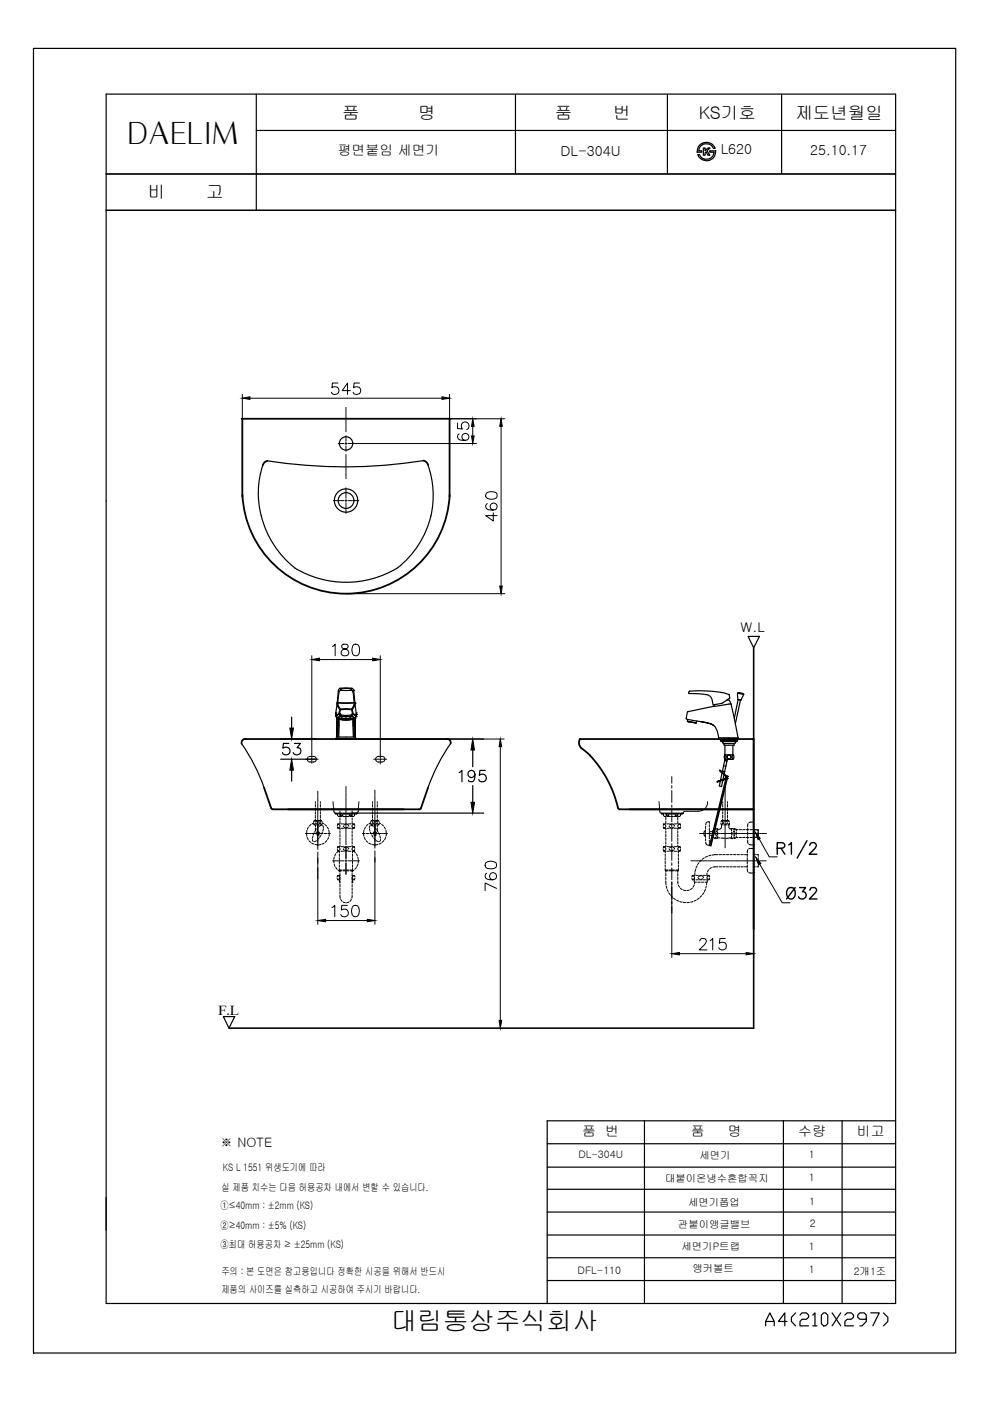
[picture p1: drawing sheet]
<svg xmlns="http://www.w3.org/2000/svg" width="210mm" height="297mm" viewBox="0 0 210 297" stroke-linecap="round" stroke-linejoin="round" font-family="sans-serif">
<!-- layer: YA -->
<g fill="none" stroke="#000" stroke-width=".25">
<path d="M7.1 10.3h195.5v276.6h-195.5zM22.5 20h167.4v256.4h-167.4zM54.3 20v24.6M109.3 20v16.9M141.5 20v16.9M165.7 20v16.9M22.5 36.9h167.4M54.3 27.7h135.6M147.9 32.8h.4a1.64 1.64 0 0 0 1.7 .9 1.64 1.64 0 0 0 1.4-1.4h-.9v-.3h1.2a1.94 1.94 0 0 1-1.5 2 1.94 1.94 0 0 1-2.3-1.2zM148.2 30.9a2 2 0 0 1 3.4 .6h-.3a1.63 1.63 0 0 0-1.8-1 1.63 1.63 0 0 0-1.3 1.5h.6v.3h-1l.1-.7zM149.1 31.4h.4v.5l.6-.5h.5l-.7 .6 .6 .9h-.4l-.4-.7-.2 .2v.5h-.4zM22.5 44.6h167.4"/>
<path d="M136.6 237.6v38.8M189.9 237.6h-73.9v38.8M116 271.5h73.9M116 266.7h73.9"/>
</g>
<!-- layer: Dim -->
<g fill="none" stroke="#000" stroke-width=".25">
<path d="M51.2 157.7a39 39 0 0 1 4.8 9.3M59.5 156.7h7.6M61.2 157.6h-1.1l-.1 1a.86 .86 0 0 1 1.3 0 .86 .86 0 0 1-.1 1.3 .86 .86 0 0 1-1.3-.3M61.8 152v2.4M62.4 157.6h1.3l-.7 1a.77 .77 0 0 1 .8 .8 .77 .77 0 0 1-1 .6l-.5-.2-.1-.2M74.6 156.7h28M95.5 157.7a39 39 0 0 0-4.7 9.3M100.2 159v3.6M152.4 156.4h4.1M152.8 156.9h3.6M154.5 156.4v.5M59.5 161h7.6"/>
<path d="M61.8 163.3v2.3M74.5 172.4h28.1M97.4 163.8l.5-.5v2.4M100.2 166.6v3.5M100.7 164.1a.74 .74 0 0 1-1 .7 .74 .74 0 0 1-.3-1.2 .74 .74 0 0 1 1.2 .1 2.22 2.22 0 0 1-.2 2 .78 .78 0 0 1-1.1-.3M102.9 163.3h-1.1l-.2 1.1a.85 .85 0 0 1 1.3 0 .85 .85 0 0 1-.2 1.3 .85 .85 0 0 1-1.2-.4M166.1 237.6v38.8M178.5 237.6v38.8M116 257h73.9M116 252.2h73.9M116 242.5h73.9M116 247.5h73.9"/>
<path d="M116 261.8h73.9"/>
</g>
<!-- layer: MAIN -->
<path d="M47.4 215.5h2.4l-1.3 2.5z" fill="none" stroke="#000" stroke-width=".25"/>
<!-- layer: AM_7 -->
<g fill="none" stroke="#000" stroke-width=".21">
<path d="M71.7 94h1.2M73.1 94h.5M73.3 86.4v.9M73.3 87.4v.2M73.3 87.8v.9M73.3 88.8v.3M73.3 89.2v1M73.3 90.3v.2M73.3 90.6v.9M73.3 92.4v1.2M73.3 93.8v.5M73.3 94.5v1.2"/>
<path d="M73.3 96.4v.8M73.3 97.3v.3M73.3 97.7v1M73.3 98.8v.2M73.3 99.2v.9M73.9 94h1.1M70.7 106.1h.8M71.7 106.1h.2M72 106.1h.9M73.1 106.1h.5M73.3 100.3v.2M73.3 100.6v.9"/>
<path d="M73.3 103.4v.9M73.3 104.4v.3M73.3 104.8v.8M73.3 105.9v.5M73.3 106.6v.9M73.3 107.6v.2M73.3 108v.9M73.9 106.1h.8M74.8 106.1h.3M75.2 106.1h.9M66.1 159.8v.7M80.6 159.9v.8"/>
<path d="M64.8 161h1.1M64.8 176.7h.8M65.7 176.7h.2M66 161h.2M66.1 176.7h.8M66.1 160.7v.2M66.1 161.1v.7M66.4 161h1.1M67.2 176.7h.4M67.4 167.7v.9M67.4 168.7v.3M67.4 169.1v1"/>
<path d="M67.4 170.2v.2M67.4 170.5v1M67.4 171.6v.3M67.4 172v.9M67.4 173.1v.2M67.4 173.5v6.6M67.9 176.7h.6M68.7 176.7h.5M69.5 176.7h.5M73.3 166.8v.8M73.3 167.7v.3M73.3 168.1v1"/>
<path d="M73.3 169.2v.2M73.3 169.5v1M73.3 170.6v.3M73.3 171v1M73.3 172.1v.2M73.3 172.4v1M73.3 173.5v.3M73.3 173.9v1M73.3 175v.2M73.3 175.4v.9M73.3 176.4v.3M73.3 176.8v1"/>
<path d="M73.3 177.9v.2M73.3 178.2v.9M73.3 179.6v1M76.8 176.7h.6M77.7 176.7h.5M78.4 176.7h.6M79.2 161h1.2M79.2 176.7h.5M79.5 167.5v.9M79.5 168.5v.2M79.5 168.8v1M79.5 169.9v.3"/>
<path d="M79.5 170.3v1M79.5 171.4v.2M79.5 171.8v.9M79.5 172.9v.2M79.5 173.2v3.9M79.5 177.2v1.3M79.5 178.7v1.1M80 176.7h.8M80.5 161h.3M80.6 160.8v.3M80.6 161.2v.8M80.8 161h1.2"/>
<path d="M80.9 176.7h.3M81.3 176.7h.9M142.4 164.6v1.4M142.4 166.6v.5M142.4 167.6v2.6M142.4 170.7v.5M142.4 171.7v2.6M142.4 174.8v.5M142.4 175.8v2.6M142.4 178.9v.5M142.4 179.9v2.5M148.3 176.7h1.1"/>
<path d="M149.5 176.7h.2M149.8 176.7h1M150.9 176.7h.3M151.3 176.7h1M152.4 176.7h.2M152.8 176.7h.9M153.7 166.5v.6M153.7 167.2v.2M153.7 167.5v1M153.7 168.6v.3M153.7 169v1M153.7 170.1v.2"/>
<path d="M153.7 170.4v1M153.7 171.5v.3M153.7 171.9v1M153.7 173v.2M153.7 173.4v.9M153.7 174.4v.3M153.7 174.8v1M153.7 175.9v.2M153.7 176.2v1M153.7 177.3v.3M153.7 177.7v1M153.7 178.8v.2"/>
<path d="M153.7 179.2v.6M153.8 176.7h.3M154.2 176.7h1M155.3 176.7h.2M155.6 176.7h1M156.7 176.7h.3M157.1 176.7h1M158.2 176.7h.2M158.6 176.7h.9M159.6 176.7h.3M160 176.7h1M161.1 176.7h.2"/>
<path d="M67.4 180.7v.9M67.4 181.7v.3M67.4 182.1v.9M67.4 184v.9M67.4 185.1v.2M67.4 185.4v1M70.5 182.5h.9M71.6 182.5h.2M72 182.5h.9M73.1 182.5h.5M73.3 180.7v.2M73.3 181.1v.9"/>
<path d="M73.3 182.3v.4M73.3 183v.9M73.3 184v.3M73.3 184.4v.9M73.9 182.5h.9M74.9 182.5h.3M75.3 182.5h.9M79.5 180.4v.9M79.5 181.5v.2M79.5 181.8v1M142.4 182.9v.6M142.4 184v2.5"/>
<path d="M142.4 187v.6M142.4 188.1v2.5M142.4 191.1v.6M142.4 192.2v1.4M146.5 182.5h.5M147.1 182.5h.2M147.5 182.5h.9M148.5 182.5h.3M148.9 182.5h1M150 182.5h.2M150.4 182.5h.9M151.5 182.5h.2"/>
<path d="M151.8 182.5h1M152.9 182.5h.2M153.3 182.5h.9M154.4 182.5h.2M154.7 182.5h1M155.8 182.5h.3M156.2 182.5h.9M157.3 182.5h.2M157.6 182.5h1M158.7 182.5h.2M159.1 182.5h.9M160.2 182.5h.2"/>
<path d="M160.5 182.5h1"/>
</g>
<!-- layer: OUTLINE -->
<g fill="none" stroke="#000" stroke-width=".38">
<path d="M51.2 88.8h44.3M51.4 88.8v16.5M56.7 97.7a1.25 1.25 0 0 0-1 .9M89.8 97.7a1.25 1.25 0 0 1 1 .9M95.3 88.8v16.5M51.4 104.9a22 22 0 0 0 22 21 22 22 0 0 0 21.9-21M52 156.7h42.7M52 156.6l-.6 .4-.2 .7M94.7 156.6l.7 .4 .1 .7M123 156.7h36.8v40.3M123 156.7a1.76 1.76 0 0 0 1 2.5 23.9 23.9 0 0 1 7.1 12.3l.3 .1h28.4M56 167l1.5 4.4 .4 .2"/>
<path d="M57.9 171.6h30.9M90.7 167l-1.5 4.4-.3 .2"/>
</g>
<!-- layer: LINE -->
<g fill="none" stroke="#000" stroke-width=".25">
<path d="M55.7 98.6a18.9 18.9 0 0 0-.3 10.8M89.7 97.7a106.2 106.2 0 0 1-33 0M90.7 98.6a19.3 19.3 0 0 1-6.4 21.8 21 21 0 0 1-21.8 0M55.4 109.3a20.3 20.3 0 0 0 7.1 11.1"/>
<circle cx="73.4" cy="94" r="1.42"/>
<circle cx="73.4" cy="106.1" r="2.48"/>
<circle cx="73.4" cy="106.1" r="1.67"/>
</g>
<!-- layer: AM_3 -->
<g fill="none" stroke="#000" stroke-width=".21">
<path d="M65.1 161l.3 .4M65.3 160.5l-.2 .4M65.5 161.5l.5 .1M66 160.4h-.5M66.2 160.4h.5M66.7 161.5l-.5 .1M66.8 160.5l.3 .4M67.1 161l-.3 .4M70.6 170v.4M70.6 170.5l.1 .5M70.7 171.1l.1 .4M70.8 171.7l.1 .6 .6 .1"/>
<path d="M71.6 172.4h.5M72.2 172.4h.5M72.8 172.4h.5M73.4 172.4h.5M74 172.4h.5M74.6 172.4h.5M76 171.7l-.2 .7h-.5M76 171.1v.4M76.1 170.5l-.1 .5M76.1 170v.4M79.7 161l.2 .4M79.9 160.5l-.2 .4"/>
<path d="M80 161.5l.5 .1M80.5 160.4h-.5M80.7 160.4h.6M81.3 161.5l-.6 .1M81.4 160.5l.2 .4M81.6 161l-.2 .4M139.7 170l.1 .4M139.8 170.5v.5M139.8 171.1l.1 .4M139.9 171.7l.1 .6M140.1 172.4h.5M140.7 172.4h.5"/>
<path d="M141.3 172.4h.5M141.9 172.4h.5M142.5 172.4h.5M143.1 172.4h.5M143.7 172.4h.5M144.9 172.4h-.6M145 172.1l-.1 .2M145 172h.3M145.4 172h.5M146 172h.5M146.6 172h.5M147.2 172h.5"/>
<path d="M148.4 172h-.6M149 171.8l-.4 .1M149.5 171.4l-.4 .3M149.8 170.9l-.2 .4M150 170l-.1 .8"/>
</g>
<!-- layer: AM_4 -->
<g fill="none" stroke="#000" stroke-width=".21">
<path d="M71.6 156.7h3.5M152.8 156.7h3.5M65 176.8l.1 .5M65.1 176l-.1 .5M65.1 177.6l.2 .4M65.4 175.4l-.2 .4M65.5 178.2l.4 .4M65.9 174.8l-.3 .3M66.1 178.7l.4 .3M66.2 174.7l.3-.2 .1 .4h.3v.5M66.2 178l.2 .4M66.4 177.2l-.2 .5"/>
<path d="M66.6 176.5l-.2 .5M66.6 174l.3 .3M66.8 179l.5 .1M66.9 174.6l-.3 .2M66.9 170v.3M66.9 170.6v.5M66.9 171.3v.5M66.9 172.1v.5M66.9 172.9v.5M66.9 173.6v.4M66.9 175.6v.5M67 174.5v.1l.4 .2"/>
<path d="M67 175.9l-.3 .4M67.1 178.2l-.4 .2M67.1 174.9h.6M67.2 176.4l-.2 .4M67.2 176.7l.2-.2 .2 .2-.2 .2zM67.2 176.7l.1 .2h.2M67.3 174h-.6l-.2 .3M67.3 176.5l.3 .2M67.5 176.3l.3 .4M67.5 175.4l-.3 .3M67.5 174h.6l.2 .3M67.5 174.1l-.5 .1"/>
<path d="M67.6 177.7l-.3 .4M67.7 177l-.3 .1h-.2M67.8 174.2v.2l-.1 .3M67.9 174.6l.3 .2M67.9 170v.3M67.9 170.6v.5M67.9 171.3v.5M67.9 172.1v.5M67.9 172.9v.5M67.9 173.6v.4M68.1 177.1l-.3 .4M68.1 179l-.6 .1"/>
<path d="M68.1 175l-.4 .2M68.2 174l-.3 .3M68.4 176.4l-.2 .5M68.4 175l.2 .5M68.6 175.7l-.2 .5M68.7 174.6l-.4-.1-.1 .4h-.3v.2M68.7 178.7l-.4 .3M68.9 174.8l.3 .3M69.3 178.2l-.4 .4M69.4 175.4l.2 .4M69.7 177.6l-.2 .4M69.7 176l.1 .5"/>
<path d="M69.8 176.8v.5M71.1 172.4v.1M71.1 172.5l.6 .1M71.1 172.5h.6M71.5 175.3l.2 .3h.4v.3M71.6 179.6a.39 .39 0 0 1 .5 .3 .39 .39 0 0 1-.5 .5M71.6 172.6l.1 .5h.8M71.6 174.8a.39 .39 0 0 1 .5 .3 .39 .39 0 0 1-.5 .4M72 172.5h.5M72 172.6h.5M72.1 179.2v.3h-.5l-.1 .3M72.1 174.2v.5h-.5l-.1 .3"/>
<path d="M72.1 171.9v.5M72.1 172.6v.6M72.1 173.4v.5M72.1 176.2v.5M72.1 176.9v.5M72.1 177.7v.5M72.1 178.4v.6M72.2 172.6v.3l-.2 .2M72.2 172.9h.4M72.3 179.5h.5M72.3 174.7h.5M72.3 175.6h.5"/>
<path d="M72.6 172.9l.2 .2M72.6 172.6v.3M72.7 172.5h.5M72.7 172.6h.5M72.7 173.1h.5M72.8 180l.3 .3M72.8 175.1l.3 .3M73.1 173.1h.5M73.1 179.5h.5M73.1 174.7h.5M73.1 175.6h.5M73.3 179.6l-.4 .2"/>
<path d="M73.3 174.8l-.4 .1M73.5 172.5h.5M73.5 172.6h.5M73.5 173.1h.5M73.6 179.6l.3 .4M73.6 174.8l.3 .3M73.8 175.4l-.5 .1M73.9 179.5h.5M73.9 174.7h.5M73.9 175.6h.5M74.1 172.6v.3l-.2 .2M74.1 172.9h.4"/>
<path d="M74.2 172.5h.6M74.2 172.6h.6M74.5 172.6v.3l.3 .2M74.7 179.2v.3h.4l.1 .3M74.7 174.2v.5h.4l.1 .3M74.7 171.9v.5M74.7 172.6v.6M74.7 173.4v.5M74.7 176.2v.5M74.7 176.9v.5M74.7 177.7v.5M74.7 178.4v.6"/>
<path d="M75 172.5h.6M75.1 179.6a.4 .4 0 0 0-.5 .4 .4 .4 0 0 0 .5 .4M75.1 174.8a.4 .4 0 0 0-.5 .3 .4 .4 0 0 0 .5 .4M75.2 172.6l-.2 .5h-.8M75.2 175.3l-.1 .3h-.4v.3M75.6 172.5h.1M75.7 172.4l-.1 .2h-.6M77.1 176.8l.1 .5M77.2 176l-.1 .5M77.2 177.6l.3 .4M77.5 175.4l-.3 .4M77.6 178.2l.4 .4"/>
<path d="M78 174.8l-.3 .3M78.2 178.7l.4 .3M78.3 175.7l.1 .5M78.5 175l-.2 .5M78.5 176.4l.2 .5M78.6 174.5l-.4 .2M78.6 174.5l.1 .4h.3v.2M78.7 175l.5 .2M78.7 174l.3 .3M78.9 177.1l.2 .4M78.9 179l.5 .1M78.9 174.6l-.2 .2"/>
<path d="M79 170v.3M79 170.6v.5M79 171.3v.5M79 172.1v.5M79 172.9v.5M79 173.6v.4M79.1 174.2v.3l.1 .2M79.2 174.9h.5M79.3 177.7l.3 .4M79.3 176.4l-.2 .4M79.3 176.7l.2-.2 .2 .2-.2 .2zM79.3 176.7l.3 .2"/>
<path d="M79.4 175.4l.3 .3M79.4 174.1l.5 .1M79.4 174h-.6l-.2 .3M79.4 176.5l.3 .2M79.6 176.3l.3 .4M79.6 174h.6l.2 .3M79.8 178.2l.4 .2M79.8 177l-.3 .1h-.2M79.9 175.9l.2 .4M79.9 174.5l-.4 .3M80 170v.3M80 170.6v.5"/>
<path d="M80 171.3v.5M80 172.1v.5M80 172.9v.5M80 173.6v.4M80 175.6v.5M80 174.6l.3 .2M80.1 179l-.5 .1M80.2 176.5l.3 .5M80.2 174l-.2 .3M80.5 177.2l.1 .5M80.7 178l-.2 .4M80.7 174.6l-.3-.1-.1 .4h-.3v.5"/>
<path d="M80.8 178.7l-.4 .3M80.9 174.8l.4 .3M81.4 178.2l-.3 .4M81.5 175.4l.2 .4M81.8 177.6l-.3 .4M81.8 176l.1 .5M81.9 176.8l-.1 .5M140.2 172.4l.1 .2h.5M140.2 172.5h.6M140.6 175.3l.1 .3h.5v.3M140.7 172.6l.1 .5h.4M140.7 179.6a.4 .4 0 0 1 .5 .4 .4 .4 0 0 1-.5 .4"/>
<path d="M140.7 174.8a.4 .4 0 0 1 .5 .3 .4 .4 0 0 1-.5 .4M141.1 172.5h.5M141.1 172.6h.5M141.2 179.2v.3h-.5l-.1 .3M141.2 174v.7h-.5l-.1 .3M141.2 173.1v.7M141.2 176.2v.5M141.2 176.9v.5M141.2 177.7v.5M141.2 178.4v.6M141.3 172.6v.3M141.4 179.5h.5"/>
<path d="M141.4 174.7h.5M141.4 175.6h.5M141.5 173.1h.5M141.7 172.6v.3l-.7 .2M141.7 172.9l.2 .2M141.8 172.5h.6M141.8 172.6h.6M141.9 180l.3 .3M141.9 175.1l.1 .3h.2M142.2 179.5h.5M142.2 173.1h.5M142.2 174.7h.5"/>
<path d="M142.2 175.6h.5M142.4 179.6l-.4 .2M142.4 174.8l-.4 .1M142.6 172.5h.5M142.6 172.6h.5M142.7 179.6l.3 .4M142.7 174.8l.3 .3M142.9 175.4l-.5 .1M142.9 179.5h.6M142.9 174.7h.6M142.9 175.6h.6M143 173.1h.5"/>
<path d="M143.2 172.6v.3l-.2 .2M143.2 172.9l.7 .2M143.4 172.5h.5M143.4 172.6h.5M143.6 172.6v.3M143.7 179.2v.3h.5l.1 .3M143.7 174v.7h.5l.1 .3M143.7 173.1v.7M143.7 176.2v.5M143.7 176.9v.5M143.7 177.7v.5M143.7 178.4v.6"/>
<path d="M144.1 172.5h.6M144.2 179.6a.4 .4 0 0 0-.5 .4 .4 .4 0 0 0 .5 .4M144.2 174.8a.4 .4 0 0 0-.5 .3 .4 .4 0 0 0 .5 .4M144.3 172.6l-.2 .5h-.4M144.3 175.3l-.1 .3h-.5v.3M144.7 172.5h.1M144.8 172.4l-.2 .2h-.5M149.5 176.2v1M149.5 177.2l.1 .4M149.6 175.9l-.3 .6v.7h.2M149.6 177.8v.5M149.6 175.1v.6"/>
<path d="M149.6 178.6l.1 .4 .3 .2h.4v-.3M150.4 174.6v-.3h-.4l-.3 .3-.1 .3M150.4 174.9v.5M150.4 175.6v.5M150.4 177.3v.5M150.4 178.1v.5M150.4 177.1h.7M151.1 176.3l-.7 .1v.7M151.7 175.6l-.1 .1a1.44 1.44 0 0 0-.5 1.6l.5 .5 .2-.3M151.7 176.5v.6M151.7 175.6l.1 .3M151.8 176.3l.1-.1 .1 .3"/>
<path d="M151.9 175.6l.3 .2M152 177.4v.4M152 176.8l-.1 .4M152.1 175.7l-.1 .3M152.2 177.6l-.3 .2M152.2 177.6h.4M152.2 175.8v.3M152.2 176.4v.7M152.2 177.3v.3M152.9 177.7h.7M152.9 174.3l.1-.3h1.5l.1 .3M152.9 174.5l.1 .4"/>
<path d="M153 174.9l-.1 .7-.3 .2h-.4M153 174l.2 .3M153 174.9h.2M153.2 174.6l-.3 .2M153.2 170v.3M153.2 170.6v.5M153.2 171.3v.5M153.2 172.1v.5M153.2 172.9v.5M153.2 173.6v.4M153.4 174.2l-.1 .3 .2 .2M153.5 174.9h.5"/>
<path d="M153.6 174.1l.5 .1M153.9 177.8l.9-.2 .5 .2M154.2 174.5l-.1 .1-.4 .2M154.2 170v.3M154.2 170.6v.5M154.2 171.3v.5M154.2 172.1v.5M154.2 172.9v.5M154.2 173.6v.4M154.3 174.6l.3 .2M154.3 174.9h.2M154.5 174l-.2 .3"/>
<path d="M154.5 174.9l.1 .7 .2 .1h.6l.1 .2M154.7 174.5l-.2 .4M155.1 175.7v.5M155.1 176.5v.5M155.1 177.2v.6M155.4 176.5v.6M155.5 177.5l-.1 .3M155.5 176.3l.1-.1 .2 .3M155.6 175.7l.5 .2M155.7 177.4l.1 .3M155.8 175.7l-.1 .3M155.8 176.8l-.2 .4"/>
<path d="M156.1 177.3v.3l-.5 .2M156.1 177.6h.3M156.1 175.9h.3M156.1 175.9v.3M156.1 176.5v.5M156.7 177.6h.5M156.7 175.9h.5M157.5 177.6h.5M157.5 175.9h.5M158.2 177.6h.6M158.2 175.9h.6M158.5 178.1l.1 .8"/>
<path d="M158.5 175.6v.5M158.5 176.3v.8M158.5 177.3v.6M158.6 174.6l-.1 .7M158.7 180l1.1-.1v.5M158.8 174.4l1-.1v.4M159 177.6h.5M159 175.9h.5M159.8 178.8v.3l-1-.1M159.8 179.1h.1M159.8 175.9h.4M159.8 174.9v.5"/>
<path d="M159.8 175.7v.5M159.8 176.5v.5M159.8 177.2v.5M159.8 178v.5M160.1 177.5h-.3M160.2 177.5l-.4 .1h.3M160.4 176h.3v.6M160.4 175.9l.4 .1v.2M160.7 176.8v.7h-.3M160.8 177.2v.3h-.4M160.8 176.5v.5M70.8 182.5v.5"/>
<path d="M70.9 181.7l-.1 .5M70.9 183.2l.1 .5M71.2 181l-.2 .5M71.2 183.9l.3 .4M71.5 186.2l.1 .3h.5M71.5 180.1l.2 .4h.4M71.6 185.7a.4 .4 0 0 1 .5 .4 .4 .4 0 0 1-.5 .4M71.7 180.5l-.3 .3M71.7 184.5l.4 .3M72 184.5l.1 .1M72 180.5v.3M72 181.1v.5"/>
<path d="M72 181.8v.5M72 182.6v.5M72 183.4v.5M72 184.1v.4M72 184.5h.5M72 186.5v.3l.1 .2M72.1 189.8v.7M72.1 185.6h-.5l-.1 .3M72.1 184.6v.3M72.1 185.2v.5M72.1 186v.5M72.1 186.7v.6"/>
<path d="M72.1 187.5v.5M72.1 188.3v.5M72.1 189v.5M72.1 184.6h.4M72.2 190.7l.3 .4M72.3 180.5h.5M72.7 184.6h.5M72.7 184.5h.5M72.8 191.2l.4 .2M73.1 180.5h.5M73.5 184.6h.5M73.5 184.5h.5"/>
<path d="M73.8 180.2l-.5 .2M73.9 180.5h.5M74 191.2l-.5 .2M74.2 184.6h.5M74.2 184.5h.5M74.5 190.7l-.3 .4M74.7 187h.1M74.7 189.8l-.1 .6M74.7 185.6h.4l.2 .3M74.7 184.6v.3M74.7 185.2v.5M74.7 186v.5"/>
<path d="M74.7 186.7v.6M74.7 187.5v.5M74.7 188.3v.5M74.7 189v.5M74.7 184.5v.1M74.7 180.5v.3M74.7 181.1v.5M74.7 181.8v.5M74.7 182.6v.5M74.7 183.4v.5M74.7 184.1v.4M75 184.5l-.3 .3"/>
<path d="M75 180.5l.4 .3M75.2 185.7a.4 .4 0 0 0-.5 .4 .4 .4 0 0 0 .5 .4M75.2 180.1l-.1 .4h-.4M75.3 186.2l-.2 .3h-.4v.5M75.5 181l.3 .5M75.6 183.9l-.4 .4M75.8 181.7l.2 .5M75.9 183.2l-.2 .5M76 182.5l-.1 .5M140.6 180.1l.1 .4h.5M141 184.5h.6M141 184.5l.2 .1"/>
<path d="M141 180.5v.3M141 181.1v.5M141 181.8v.5M141 182.6v.5M141 183.4v.5M141 184.1v.4M141.2 184.6h.5M141.2 186.7v.9M141.2 184.6v.3M141.2 185.2v.5M141.2 186v.5M141.3 187.8l.1 .6"/>
<path d="M141.4 180.5h.5M141.5 188.6l.2 .4M141.8 189.3l.3 .4M141.9 184.5h1.1M141.9 184.6h1M142.2 180.5h.5M142.2 189.9l.4 .4M142.8 190.4l.4 .3M142.9 180.2l-.5 .2M142.9 180.5h.6M143.3 184.5h.5M143.5 190.9l.4 .2"/>
<path d="M143.7 187v.4M143.7 184.6v.4M143.7 185.2v.5M143.7 186v.5M143.7 186.7v.4M143.8 187.7l.3 .4M143.8 184.5l-.1 .1h-.5M143.8 180.5v.3M143.8 181.1v.5M143.8 181.8v.5M143.8 182.6v.5M143.8 183.4v.5"/>
<path d="M143.8 184.1v.4M144.1 191.1l.5 .2M144.3 188.3l.3 .3M144.3 180.1l-.1 .4h-.5M144.9 188.7l.5 .1M144.9 191.3l.5 .1M146.1 188.7l-.4 .1M146.2 191.3l-.5 .1M146.7 186.2l.1 .3h.5M146.8 185.7a.4 .4 0 0 1 .5 .4 .4 .4 0 0 1-.5 .4M146.8 188.3l-.4 .3M146.9 191.1l-.5 .2"/>
<path d="M147.2 187.6l-.3 .5M147.3 186.5l-.1 .5h.5M147.3 187v.4M147.3 185v.6h-.5l-.1 .3M147.5 184.3l-.2 .5M147.6 185.6h.5M147.6 186.5h.5M147.6 190.9l-.5 .2M147.8 183.6l-.2 .4M147.9 187h.5M148 186.1l.3 .3M148.2 182.9l-.3 .5"/>
<path d="M148.2 190.4l-.4 .3M148.3 185.6h.5M148.3 186.5h.5M148.6 185.7l-.5 .2M148.7 182.3l-.3 .4M148.7 187h.5M148.8 189.9l-.4 .4M148.8 185.7l.3 .4M149 186.3l-.4 .1M149.1 185.6h.5M149.1 186.5h.5M149.3 189.2l-.3 .5"/>
<path d="M149.3 181.9l-.4 .3M149.6 188.6l-.3 .4M149.8 187.8l-.2 .5M149.8 187v.6M149.9 186.5v.5h-.4M149.9 185.1l-.1 .5h.6l.1 .3M150 181.5l-.5 .3M150.3 184.4l-.3 .4M150.4 185.7a.4 .4 0 0 0-.5 .4 .4 .4 0 0 0 .5 .4M150.4 186.2l-.1 .3h-.5M150.7 181.3l-.4 .2M150.9 184l-.5 .2"/>
<path d="M152.2 183.8l-1.1 .1M152.2 181.2l-1.2 .1M152.5 183.8h.5M152.5 181.2h.5M153.2 183.8h.5M153.2 181.2h.5M154 183.8h.5M154 181.2h.5M154.8 183.8h.5M154.8 181.2h.5M155.5 183.8h.6M155.5 181.2h.5"/>
<path d="M156.3 181.2h.5M156.3 183.8h.5M157.1 183.8h.5M157.1 181.2h.5M157.8 183.8h.6M157.8 181.2h.6M158.4 184.2l.2 .6M158.4 181.1v.5M158.4 181.8v.5M158.4 182.6v.5M158.4 183.4v.5M158.6 180.1l-.2 .7"/>
<path d="M159.8 185h.1M159.8 184.5v.6l-1.1-.1M159.8 180.7v.5h.4M159.8 181.5v.5M159.8 182.2v.6M159.8 183v.5M160.2 183.8h-.4v.5M160.4 181.2h.4v.4M160.8 181.8v.5M160.8 182.6v.5M160.8 183.4v.4h-.4"/>
</g>
<!-- layer: Y -->
<path d="M159.8 137.3v80.7h-111.3" fill="none" stroke="#000" stroke-width=".34"/>
<!-- layer: AM_5 -->
<g fill="none" stroke="#000" stroke-width=".21">
<path d="M51.4 83.6v5.1M53 84.4h40.7M71.7 81.2h-1.2l-.1 1a.85 .85 0 0 1 1.3 0 .85 .85 0 0 1-.2 1.3 .85 .85 0 0 1-1.2-.3M74.3 82.8h-1.8l1.2-1.6v2.4M75.1 94h25.9M76.2 81.2h-1.1l-.1 1a.87 .87 0 0 1 1.2 0 .87 .87 0 0 1 0 1.2 .87 .87 0 0 1-1.2 0l-.1-.2M95.3 83.6v5.1M95.4 88.8h11.6M97 89.7v1.2h1a.85 .85 0 0 1 0-1.2 .85 .85 0 0 1 1.3 .1 .85 .85 0 0 1-.3 1.3M97.4 92a.69 .69 0 0 0-.3 1 2.29 2.29 0 0 0 2 .3 .75 .75 0 0 0 .1-1.2 .75 .75 0 0 0-1.1 .2 .75 .75 0 0 0 .5 1.1M100.2 90.4v2M106.2 90.4v33.9"/>
<path d="M103.1 104.6a1.92 1.92 0 0 1 2.2 0 .83 .83 0 0 1-.3 1.1 2.01 2.01 0 0 1-1.9-.2l-.1-.3zM103.3 106.8a.69 .69 0 0 0-.2 1 1.92 1.92 0 0 0 2.2 0 .75 .75 0 0 0-.3-1.1 .75 .75 0 0 0-1 .5 .75 .75 0 0 0 .6 .9M104.6 108.7v1.8l-1.6-1.2h2.4M66.1 139v20.7M67.7 139.8h11.3M70.5 137l.6-.4v2.4M72.5 136.7a.51 .51 0 0 0 .3 .8 1.02 1.02 0 0 1 1.1 1.1 .84 .84 0 0 1-.9 .5 .84 .84 0 0 1-.7-.9 1.14 1.14 0 0 1 1.2-.7l.2-.1 .1-.4a.87 .87 0 0 0-1.3-.3zM73.4 125.9h33.6M75 136.7a.8 .8 0 0 1 1.1 .3 2.21 2.21 0 0 1-.2 1.9 .77 .77 0 0 1-1.2-.3 2.01 2.01 0 0 1 .3-1.9zM80.6 139v20.9M94.9 156.7h12M106.1 158.3v58"/>
<path d="M161 177.9l2.1 3.8h1.7M67.4 181.9v14.1M69 195.2h8.9M70.4 192.4l.6-.4v2.4M73.6 192h-1.1l-.1 1a.85 .85 0 0 1 1.3 0 .85 .85 0 0 1-.2 1.2 .85 .85 0 0 1-1.3-.3M74.9 192a.82 .82 0 0 1 1.2 .4 1.51 1.51 0 0 1-.6 2h-.2a1.52 1.52 0 0 1-.4-2.4zM79.5 181.8v14.2M103 182.9a1.92 1.92 0 0 1 2.2 0 .86 .86 0 0 1-.4 1.2 2.14 2.14 0 0 1-1.8-.2l-.1-.4zM103.2 185.1a.7 .7 0 0 0-.4 .7 .7 .7 0 0 0 .5 .6 1.79 1.79 0 0 0 1.9-.2 .77 .77 0 0 0-.3-1.1 .77 .77 0 0 0-1.1 .5 .77 .77 0 0 0 .7 .9M105.3 188.4l-2.4-1.2v1.6M142.4 187v16M148.4 199.5l.1-.3a.81 .81 0 0 1 1-.1 .53 .53 0 0 1 .1 .8l-1.4 1.5h1.7"/>
<path d="M150.6 199.4l.5-.4v2.4M153.8 199h-1.2l-.1 1a.85 .85 0 0 1 1.3 0 .85 .85 0 0 1-.2 1.3 .85 .85 0 0 1-1.2-.4M159.8 197v6M161.1 183.2l4.7 8.2h1.7M144 202.2h14.2"/>
</g>
<g fill="#000" stroke="#000" stroke-width=".21">
<path d="M51.4 84.4l1.6-.3v.6zM93.7 84.1l1.6 .3-1.6 .3zM100 92.4h.5l-.3 1.6zM100.2 88.8l.3 1.6h-.5zM106.2 88.8l.3 1.6h-.6zM66.1 139.8l1.6-.3v.6zM79 139.5l1.6 .3-1.6 .3zM105.9 124.3h.6l-.3 1.6zM106.1 156.7l.3 1.6h-.6zM160.2 176.5l1 1.3-.5 .2zM67.4 195.2l1.6-.3v.5zM77.9 194.9l1.6 .3-1.6 .2z"/>
<path d="M160.3 181.8l1 1.3-.4 .2zM105.8 216.3h.6l-.3 1.7zM142.4 202.2l1.6-.3v.6zM158.2 201.9l1.6 .3-1.6 .3z"/>
</g>
<!-- layer: 7 -->
<g fill="none" stroke="#000" stroke-width=".25">
<path d="M71.1 151.5h.1M71.2 151.1h.1M71.2 151.1l-.1 .4zM71.2 156.6h4.4M71.2 151.4l-.1 .1M71.2 151.9h.1M71.2 151.7h.1M71.2 151.7l-.1-.2 .1 .4M71.2 151.9l.3 .4M71.4 154.9v1.4v-1.4M71.4 153.1v.4v-.4M71.4 153.5v.8z"/>
<path d="M71.4 154.3v.6zM71.4 152.8v.3v-.3M71.5 149.2l.1 .5M71.5 152.5l-.1 .3 .1-.3M71.5 152.3h.1M71.5 152.3v.2v-.2M71.5 149.2h.1M71.5 149h.1M71.5 149v.2M71.5 149.2l-.3 1.9M71.5 152.3l.2 .1M71.5 148.9l.1 .1"/>
<path d="M71.6 149a1.76 1.76 0 0 0 .6 1.3M71.6 149.7h.1M71.6 149.7l.4 .8 .2-.2M71.6 149h3.5M71.6 149h.1M71.7 156.7h.1M71.7 152.3l.8 .1 2.6-.1M71.7 152.3h-.1M71.7 152.4h.1M71.7 152.5h.1M71.7 149l.8 .1 2.5-.1M71.7 152.4l.2 .1"/>
<path d="M71.7 152.5v3.8M71.7 146.4h.1M71.7 146.4l-.2 2.6M71.8 156.7h.1M71.8 156.6v.2zM71.9 152.5l-.1 3.8M71.9 152.5l.8 .1M71.9 151.3v.1M71.9 151.3l-.7 .4M72 151.3l.2-.8h2.3l.2 .8-.2 .3M72 151.3h.1M72 151.3l.2 .3"/>
<path d="M72 150.5l-.1 .8M72.1 145.9l-.4 .5M72.1 151.7l-.6 .6M72.1 151.7l-.2-.3-.7 .5M72.1 151.7l.1 .1-.5 .5M72.2 150.3h2.3M72.2 151.6h.1M72.2 151.8h2.3M72.2 151.6l1.1 .1M72.3 146.4l-.4 .2-.3 2.4M72.3 146.4h.1M72.4 152h.1a2.34 2.34 0 0 1 1.8 .1"/>
<path d="M72.4 146h2M72.4 146.4h2M72.4 152v.2M72.5 152.5l.4 .2 1.3-.2M72.5 152.3v-.1v.3M72.5 152.5a2.42 2.42 0 0 1 1.7 0M72.5 152.5a1.99 1.99 0 0 1 1.7 0l-.4 .2zM73.3 151.7v1M74.2 152.3v-.1v.3M74.3 152v.2M74.4 146.4h.1M74.4 146.4h.1a1.15 1.15 0 0 1 .5 1.2l.1 1.4"/>
<path d="M74.5 151.6h.1M74.5 151.6l-1.2 .1M74.5 151.8l.6 .5M74.5 150.3l.2 .2M74.6 145.9h-2.5l.3 .1-.2 .1 .1 .3M74.6 145.9l-.2 .1v.4M74.6 145.9l.4 .5M74.6 151.7l.6 .5M74.6 151.7l-.1 .1M74.7 150.5l.2 .8M74.8 151.4l-.2 .3M74.8 151.4l.7 .5"/>
<path d="M74.9 152.5v3.8M74.9 151.3l.6 .4 .1-.2-.1 .4-.2 .4M74.9 152.5l-.9 .1M74.9 151.3l-.1 .1M75 149h.1M75 152.5l.1 3.8M75 152.5h.1M75 146.4h.1M75 146.4l.2 2.5M75 152.4h.1M75 152.4l-.1 .1M75.1 149a1.76 1.76 0 0 1-.6 1.3"/>
<path d="M75.1 156.7h.1M75.1 156.6v.2zM75.1 152.3h.1M75.1 149h.1M75.1 149.7l-.4 .8M75.1 149.7h.1M75.2 152.2h.1M75.2 152.2l.1 .1M75.2 149h.1M75.2 148.9v.1M75.2 149l.1 .2M75.2 148.9l-.1 .1"/>
<path d="M75.3 149.2l-.2 .5M75.3 152.5v.3v-.3M75.3 153.1v.4v-.4M75.3 153.5v.3v-.3M75.3 152.8v.3v-.3M75.3 152.3h.1M75.3 152.3v.2v-.2M75.3 149.2h.1M75.3 149.2l.2 1.9M75.3 152.3l-.3 .1M75.3 156.3h-3.9l-.2 .3 4.1 .1M75.3 156.3v-1.4v1.4"/>
<path d="M75.3 156.3l.3 .4h-2.3M75.3 153.8v.5zM75.3 154.3v.6zM75.5 151.1h.1M75.5 151.9h.1M75.5 151.1l.1 .4zM75.6 151.5h.1M75.6 151.4v.1M145.6 152.5h.2M145.7 152.9l1.9 .4M145.8 152.5v.5l1.6 .3M145.8 152.5l1.9 .4"/>
<path d="M145.9 150.9l-.2 .1-.2 1.3 .1 .2M146 153h.1M146 153l1.4 .3M146.1 147a13.7 13.7 0 0 1 4.2 .4l.6 .8 .3 1.3 1.9-.4 1.6-1.1-.1-.7M146.1 146.6l-.1 .3 .1 .1M146.2 146.5l2.1-.1 3.2 .2 2 .3 1 .3M146.2 146.5l-.1 .1M147.4 153.3h.1M147.4 153.3h.2M147.7 152.9l.9 .1M147.7 152.9l-.1 .4M148.6 153l1.4 .3-1.4-.3"/>
<path d="M150 153.3l1.3 .5zM151.4 153.9a4.2 4.2 0 0 1 1 2.8M151.5 149.4v.3M152.9 157.2h3.3M152.9 157.2l-.1-.3h3.6l-.1 .3M153.1 157.2l.1 .3M153.2 157.4l.3 .2v.4h2.1v-.3M153.4 157.6h2.4M153.7 158v2h1.7v-2M153.7 156.7v.2M153.7 160a.83 .83 0 0 0 0 1M154 148.5l.5-.1 .4 .8"/>
<path d="M154.6 147.2v.1M155 149.2l-3.9 .6-5.2 1.1M155 149.2v.1M155 149.3l.7 3M155.4 156.7v.2M155.4 160a.83 .83 0 0 1 0 1M155.7 152.3l.8 4.4M155.9 157.3l-.2 .4M156.1 157.2l-.1 .1M156.4 147l1.3 .2-.2-.1M156.4 146.9l.1 1.4M156.5 148.3h.1"/>
<path d="M156.6 146.9h.1M156.6 146.9l-.2 .1M156.6 146.8l.9 .2M157 148.4h-.5l-.8 3.9M157 148.4h.1M157 148.4l-1.1 5.1M157.5 147.1h.1M157.7 147.2l-.7 1.2-.6-.1M152.6 163.3l.5 .4M152.7 165.6l-.7 .2 .4-.2h-.2l-.2 .2M152.8 163.6l1.1 .9M152.8 163.5l-.2-.2 .2 .3"/>
<path d="M152.8 163.5v.1M152.8 163.5l1 1M152.9 165.5l.5-.2zM152.9 165.5h.1M153.1 163.6l.5 .1-.6 3.1-.5-.2zM153.2 163.5v.1M153.2 163.9l.4 .3zM153.2 163.9h.1M153.3 165.3v.1M153.4 162.4l-.2 1.1 .5 .1 .2-1.1M153.5 164.1l.1 .1M153.6 164.1l.5 .5"/>
<path d="M153.6 163.6v.1M153.7 161.3h.4l-.2 1.1h-.5zM153.7 160.1l.3 .2M153.7 161.2v.1M153.8 165.1h.1M153.8 165.1l-1.4 .5M153.8 165.1l-1.5 .5M153.8 165h.1M153.8 165v.1M153.8 165.2l-.6 .3M153.9 162.4l-.1 .1M153.9 164.7h.1"/>
<path d="M153.9 164.6h.1M153.9 164.6h.3M153.9 164.6v.1M153.9 165l-3.5 14.3M153.9 164.7l-.1 .3h.1M153.9 164.7l-.1 .3M153.9 164.6l.1 .1M153.9 160.3v.3M154 160.7l-.3 .2M154 164.7l-.1 .3M154.1 164.7v.2M154.1 161.3h.1"/>
<path d="M154.1 164.9l-3.5 14.4M154.2 165.1h.1M154.2 165v-.2v.2M154.2 164.7v.4l-.1-.2M154.2 161l-.1 .3-.4-.1v-.2h1.7M154.2 165.1l-3.5 14.3M154.2 160.7l.4 .2 .3-.2M154.2 160.6a.39 .39 0 0 1 .4-.5 .39 .39 0 0 1 .3 .5M154.2 164.6h.1M154.2 164.6v.2l-.2-.1M155.2 160.7l.3 .2M155.5 160.1l-.3 .2v.3"/>
</g>
<!-- layer: ORTHO$4 -->
<path d="M73.3 156.2h.1" fill="none" stroke="#000" stroke-width=".25"/>
<!-- layer: ORTHO$3 -->
<path d="M73.3 156.2h.1" fill="none" stroke="#000" stroke-width=".25"/>
<path d="M158.6 134.9h2.4l-1.2 2.4z" fill="none" stroke="#000" stroke-width=".25"/>
<!-- layer: Dim -->
<path d="M61.5 154.4h.7l-.4 2.3zM100.2 156.7l.4 2.3h-.7zM61.8 161l.4 2.3h-.7zM99.9 170.1h.7l-.4 2.3z" fill="#000" stroke="#000" stroke-width=".21"/>
<text font-size="7.1" x="163.7" y="183.1">R1/2</text>
<text font-size="6.4" x="27" y="30.6">DAELIM</text>
<g font-size="5.7">
<text x="165.5" y="191.9">Ø32</text>
<text x="161.2" y="282.2">A4(210X297)</text>
</g>
<text font-size="5.5" x="82.9" y="282.1">대림통상주식회사</text>
<g font-size="3.7">
<text x="72.5" y="25.2">품</text>
<text x="88.6" y="25.2">명</text>
<text x="117.6" y="25.2">품</text>
<text x="130" y="25.2">번</text>
<text x="148.2" y="25.2">KS기호</text>
<text x="168.6" y="25.2">제도년월일</text>
<text x="31.4" y="42">비</text>
<text x="43.7" y="42">고</text>
</g>
<g font-size="2.9">
<text x="71.6" y="32.9">평면붙임 세면기</text>
<text x="118.9" y="33">DL-304U</text>
<text x="152.8" y="32.7">L620</text>
<text x="171.8" y="32.9">25.10.17</text>
<text x="46.3" y="215.2">F.L</text>
<text x="123.4" y="240.9">품 번</text>
<text x="146.5" y="240.9">품</text>
<text x="154.3" y="240.9">명</text>
<text x="169.2" y="240.8">수량</text>
<text x="181.7" y="240.9">비고</text>
</g>
<text font-size="2.8" x="157" y="134">W.L</text>
<text font-size="2.7" x="46.7" y="243.1">※ NOTE</text>
<g font-size="2.2">
<text x="122.6" y="245.4">DL-304U</text>
<text x="148.3" y="245.6">세면기</text>
<text x="171.5" y="245.5">1</text>
<text x="47.2" y="248.3">KS L 1551 위생도기에 따라</text>
<text x="141" y="250.7">대붙이온냉수혼합꼭지</text>
<text x="171.5" y="250.3">1</text>
<text x="46.8" y="256.4">①≤40mm : ±2mm (KS)</text>
<text x="46.9" y="252.4">실 제품 치수는 다음 허용공차 내에서 변할 수 있습니다.</text>
<text x="145.9" y="255.7">세면기폽업</text>
<text x="171.6" y="255.6">1</text>
<text x="46.8" y="260.6">②≥40mm : ±5% (KS)</text>
<text x="143.7" y="260.4">관붙이앵글밸브</text>
<text x="171.7" y="260.2">2</text>
<text x="46.8" y="264.6">③최대 허용공차 ≥ ±25mm (KS)</text>
<text x="144.5" y="265">세면기P트랩</text>
<text x="146.8" y="269.8">앵커볼트</text>
<text x="171.5" y="265">1</text>
<text x="171.5" y="269.9">1</text>
<text x="46.9" y="270.3">주의 : 본 도면은 참고용입니다 정확한 시공을 위해서 반드시</text>
<text x="46.9" y="274.2">제품의 사이즈를 실측하고 시공하여 주시기 바랍니다.</text>
<text x="122.5" y="270.1">DFL-110</text>
<text x="181" y="270.2">2개1조</text>
</g>
</svg>
